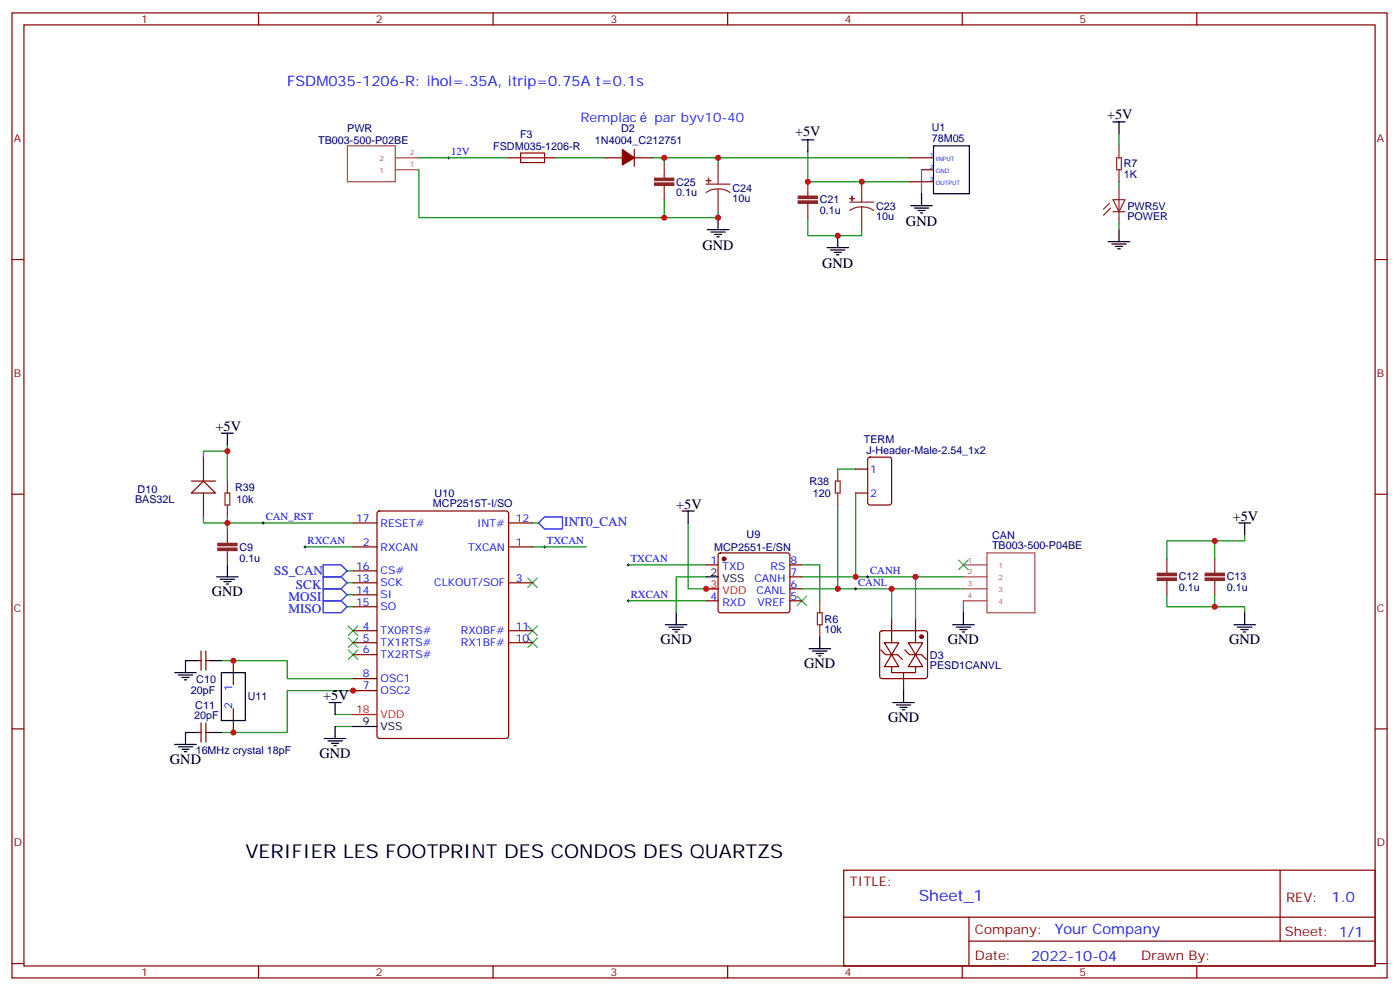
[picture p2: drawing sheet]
<svg xmlns="http://www.w3.org/2000/svg" width="413mm" height="292mm" viewBox="0 0 413 292" stroke-linecap="round" stroke-linejoin="round" font-family="sans-serif">
<g fill="none" stroke="#870000" stroke-width=".35">
<path d="M3.5 3.8h405.4v284.3h-405.4zM7.1 7.3h398.2v277.3h-398.2zM76.2 3.8v3.5M145.3 3.8v3.5M214.5 3.8v3.5M283.6 3.8v3.5M352.8 3.8v3.5M268.1 46.5h7.1M268.1 53.6h7.1M271.6 50h3.6M3.5 76.5h3.6M405.3 76.5h3.6"/>
<path d="M252.2 138.2h3.6M256 134.9l.5-.2h5.6l.7 .4v13l-.4 .6-5.9 .1-.7-.5v-12.9zM3.5 145.6h3.6M252.2 145.3h3.6M405.3 145.6h3.6M3.5 214.8h3.6M405.3 214.8h3.6M248.7 256.4h156.6v28.2h-156.6zM377.3 256.4v20.9M248.7 270.2h156.5M285.6 277.3h119.6M285.6 270.2v14.2"/>
<path d="M3.5 283.9h3.6M76.2 284.6v3.5M145.3 284.6v3.5M214.5 284.6v3.5M283.6 284.6v3.5M352.8 284.6v3.5M405.3 283.9h3.6"/>
</g>
<path d="M102.4 43h14.1v10.6h-14.1zM116.5 50h7M116.5 46.5h7" fill="none" stroke="#a64a4a" stroke-width=".35"/>
<g fill="none" stroke="#000" stroke-width=".35">
<path d="M328.1 35.9h3.5M329.8 35.9v3.5M236.4 41.2h3.5M238.1 41.2v3.5M271.6 57.1v3.5M275.2 43h10.6v14.1h-10.6zM243.8 73h6.3M244.8 73.7h4.3M245.9 74.4h2.1M246.6 75.1h.7M246.9 69.4v3.6M268.5 60.6h6.3"/>
<path d="M269.5 61.3h4.3M270.6 62h2.1M271.3 62.7h.7M326.7 71.2h6.3M327.7 71.9h4.3M328.8 72.6h2.1M329.5 73.3h.7M329.8 67.7v3.5M201.1 150.6h3.5M202.8 150.6v3.5M196.1 184.1h6.4M197.2 184.8h4.2"/>
<path d="M198.3 185.5h2.1M199 186.2h.7M199.3 180.6v3.5M238.5 191.1h6.3M239.5 191.8h4.3M240.6 192.5h2.1M241.3 193.3h.7M241.7 187.6v3.5M280.8 184.1h6.4M281.9 184.8h4.2M282.9 185.5h2.1M283.6 186.2h.7"/>
<path d="M284 180.6v3.5"/>
</g>
<g fill="none" stroke="#008700" stroke-width=".35">
<path d="M329.8 39.4v3.6M128.8 46.5h21.1M192.3 46.5h75.8M195.8 58.8v5.3h15.9v-1.7M195.8 46.5v1.8M211.7 46.5v1.8M238.1 44.7v8.9h30M271.6 50v7.1M329.8 53.6v1.7M238.1 64.1v5.3h15.9v-1.7M329.8 65.9v1.8M67 132.9h-7v1.8"/>
<path d="M246.9 138.2h5.3M202.8 154.1v19.4h8.9M246.9 148.8v24.7M252.2 145.3v24.7M90 161.1h14.1M157 161.1h15.9M185.2 177h22.9M185.2 166.4h22.9M208.1 170h-8.8v10.6M236.4 166.4h5.3v10.6M236.4 170h47.6M236.4 173.5h47.6"/>
<path d="M284 177v3.6"/>
</g>
<g fill="none" stroke="#8c2424" stroke-width=".35">
<path d="M195.8 48.3v4.2M195.8 54.6v4.2M208.1 54.3h7.1M211.7 55.7l1.8 .2 1.7 .8M211.7 55.7l-1.9 .2-1.7 .8M211.7 48.3v6M211.7 55.7v6.7M238.1 53.6v4.2M238.1 59.9v4.2M250.5 59.5h7M254 53.6v5.9M327 59.9l-1.7 1.8"/>
<path d="M328.1 58.8h3.5l-1.8 3.6zM329.1 46.5h1.5v3.5h-1.5zM329.8 43v3.5M329.8 50v3.6M329.8 55.3v10.6M254 61l1.9 .2 1.6 .8M254 61l-1.9 .2-1.6 .8M254 61v6.7M327.4 61.3l-2.1 2.1M328.1 62.4h3.5M246.9 138.2v3.5M246.2 141.7h1.4v3.6h-1.4z"/>
<path d="M246.9 145.3v3.5M241.7 177v3.6M240.9 180.6h1.5v3.5h-1.5zM241.7 184.1v3.5"/>
</g>
<g fill="#8c2424" stroke="#8c2424" stroke-width=".35">
<path d="M235.3 57.8h5.6v.7h-5.6z"/>
<path d="M235.3 59.2h5.6v.7h-5.6z"/>
<path d="M250.5 58.5h1.4z"/>
<path d="M251.2 57.8v1.4z"/>
<path d="M208.1 53.2h1.4z"/>
<path d="M208.8 52.5l.1 1.4z"/>
<path d="M193 52.5h5.6v.7h-5.6z"/>
<path d="M193 53.9h5.6v.7h-5.6z"/>
</g>
<path d="M131.9 46.5h.7M132.3 46.1v.7M89.6 161.1h.7M90 160.8v.7M160.2 161.1h.7M160.5 160.8v.7M184.9 177h.7M184.9 166.4h.7M185.2 166.1v.7M185.2 176.7v.7" fill="none" stroke="#000" stroke-width=".29"/>
<g fill="none" stroke="#3c3" stroke-width=".35">
<path d="M155.6 170.3l2.8 2.8M158.4 170.3l-2.8 2.8M234.9 175.6l2.9 2.8M237.8 175.6l-2.9 2.8M282.6 165l2.8 2.9M285.4 165l-2.8 2.9M102.7 191.5l2.8 2.8M102.7 188l2.8 2.8M102.7 184.4l2.8 2.9M105.5 191.5l-2.8 2.8M105.5 188l-2.8 2.8M105.5 184.4l-2.8 2.9"/>
<path d="M155.6 188l2.8 2.8M155.6 184.4l2.8 2.9M158.4 188l-2.8 2.8M158.4 184.4l-2.8 2.9"/>
</g>
<path d="M56.4 145.3l3.6-3.6 3.5 3.6z" fill="#fff" stroke="#870000" stroke-width=".35"/>
<g fill="none" stroke="#870000" stroke-width=".35">
<path d="M149.9 46.5h14.1M178.2 46.5h5.2M187 46.5h5.3M187 44v5M60 134.7v7M56.4 141.7h7.1M60 145.3v7M104.1 154.1h7M111.4 150.8l.4-.2h37.4l.7 .4v65.9l-.4 .6-37.7 .1-.6-.5-.1-65.8zM149.9 154.1h7.1M104.1 161.1h7M104.1 171.7h7"/>
<path d="M104.1 175.3h7M104.1 178.8h7M104.1 168.2h7M149.9 161.1h7.1M149.9 171.7h7.1M208.1 166.4h3.6M208.1 177h3.6M211.9 163.1l.5-.2h19.7l.5 .2 .2 .5v16.2l-.2 .5-.5 .3h-19.7l-.5-.3-.2-.5v-16.2zM232.8 166.4h3.6M232.8 177h3.6M232.8 173.5h3.6M232.8 170h3.6"/>
<path d="M58.2 194.7h1.1M59.3 191.8v5.7M60.7 191.8v5.7M60.7 194.7h1M68.8 194.7v7M104.1 185.8h7M104.1 189.4h7M104.1 192.9h7M104.1 200h7M149.9 185.8h7.1M149.9 189.4h7.1M259.5 186l.5-.2h12.7l.5 .2 .2 .5v12.7l-.2 .5-.5 .3h-12.7l-.5-.3-.2-.5v-12.7z"/>
<path d="M259.6 191.5l1.5 1.4h3.5l1.4 1.4M260.7 189.4h4.2l-2.1 3.5zM262.8 192.9l2.1 3.5h-4.2zM262.8 196.4v1.8h7.1v-1.8M262.8 182.3v7.1M266.3 198.2v5.3M266.7 191.5l1.4 1.4h3.5l1.4 1.4M267.8 189.4h4.2l-2.1 3.5zM269.9 192.9l2.1 3.5h-4.2zM269.9 182.3v7.1M58.2 215.8h1.1M59.3 213v5.7"/>
<path d="M60.7 213v5.7M60.7 215.8h1M68.8 208.8v7M104.1 203.5h7"/>
</g>
<path d="M284 166.4h6.9M284 170h6.9M284 173.5h6.9M284 177h6.9M290.9 162.9h14.1v17.7h-14.1z" fill="none" stroke="#a64a4a" stroke-width=".35"/>
<g fill="none" stroke="#008700" stroke-width=".35">
<path d="M123.5 50v14.1h72.3M123.5 46.5h5.3M164 46.5h14.2M67 131.2v10.5M60 152.3v1.8h44.1M67 152.3v3.6M157 154.1h1.7M358.1 159.4v5.3M366.9 157.6v1.8h-22.9v5.3M102.3 178.8h1.8M102.3 175.3h1.8M102.3 171.7h1.8"/>
<path d="M102.3 168.2h1.8M262.8 173.5v8.8M269.9 170v12.3M344 175.3v3.5h22.9v1.8M358.1 175.3v3.5M65.3 194.7h19.4v5.3h19.4M98.8 210.5h5.3M98.8 214.1h5.3M105.8 203.5h-21.1v12.3h-19.4"/>
</g>
<path d="M158.7 154.1l1.8-1.8h5.3v3.6h-5.3zM95.2 177h5.3l1.8 1.8-1.8 1.8h-5.3zM95.2 173.5h5.3l1.8 1.8-1.8 1.7h-5.3zM95.2 170h5.3l1.8 1.7-1.8 1.8h-5.3zM95.2 166.4h5.3l1.8 1.8-1.8 1.8h-5.3z" fill="none" stroke="#00f" stroke-width=".35"/>
<g fill="none" stroke="#000" stroke-width=".35">
<path d="M208.5 67.7h6.3M209.5 68.4h4.3M210.6 69.1h2.1M211.3 69.8h.7M211.7 64.1v3.6M65.3 127.6h3.5M67 127.6v3.6M365.1 154.1h3.6M366.9 154.1v3.5M63.9 170h6.3M64.9 170.7h4.2M66 171.4h2.1"/>
<path d="M66.7 172.1h.7M67 166.4v3.6M208.1 170h3.6M51.5 198.2h6.4M52.6 198.9h4.2M53.6 199.6h2.1M58.2 194.7h-3.5v3.5M61.7 194.7h3.6M65.3 198.2h7v14.1h-7zM363.7 184.1h6.4M364.8 184.8h4.2M365.8 185.5h2.1"/>
<path d="M366.5 186.2h.7M366.9 180.6v3.5M51.5 219.4h6.4M54.3 200.3h.7M58.2 215.8h-3.5v3.6M61.7 215.8h3.6M95.6 217.6h6.4M96.7 218.3h4.2M97 207h3.5M97.7 219h2.1M98.4 219.7h.7M98.8 207v3.5"/>
<path d="M98.8 214.1v3.5M104.1 214.1h7M263.2 207h6.3M264.2 207.7h4.3M265.3 208.4h2.1M266 209.1h.7M266.3 203.5v3.5M52.6 220.1h4.2M53.6 220.8h2.1M54.3 221.5h.7"/>
</g>
<path d="M66.3 145.3h1.4v3.5h-1.4zM67 141.7v3.6M67 148.8v3.5M67 155.9v4.2M67 162.2v4.2M344 164.7v4.2M344 171v4.3M358.1 164.7v4.2M358.1 171v4.3" fill="none" stroke="#8c2424" stroke-width=".35"/>
<g fill="#8c2424" stroke="#8c2424" stroke-width=".35">
<path d="M64.2 160.1h5.6v.7h-5.6z"/>
<path d="M64.2 161.5h5.6v.7h-5.6z"/>
<path d="M341.1 170.3h5.7v.7h-5.7z"/>
<path d="M341.1 168.9h5.7v.7h-5.7z"/>
<path d="M355.2 170.3h5.7v.7h-5.7z"/>
<path d="M355.2 168.9h5.7v.7h-5.7z"/>
</g>
<g fill="#870000" stroke="#870000" stroke-width=".35">
<path d="M183.4 44l3.6 2.5-3.6 2.1z"/>
<circle cx="213.4" cy="164.7" r=".53"/>
<circle cx="271.6" cy="187.6" r=".53"/>
</g>
<path d="M208.1 173.5h3.6M104.1 210.5h7" fill="none" stroke="#f00" stroke-width=".35"/>
<path d="M153.5 45.1h7v2.8h-7z" fill="none" stroke="#a10000" stroke-width=".35"/>
<path d="M77.3 154.1h.7M77.6 153.7v.7M251.9 173.5h.7M252.2 173.1v.7M255.4 170h.7M255.8 169.6v.7" fill="none" stroke="#000" stroke-width=".29"/>
<g fill="#c00">
<circle cx="246.9" cy="69.4" r=".88"/>
<circle cx="238.1" cy="53.6" r=".88"/>
<circle cx="254" cy="53.6" r=".88"/>
<circle cx="211.7" cy="46.5" r=".88"/>
<circle cx="246.9" cy="173.5" r=".88"/>
<circle cx="252.2" cy="170" r=".88"/>
<circle cx="68.8" cy="194.7" r=".88"/>
<circle cx="68.8" cy="215.8" r=".88"/>
<circle cx="208.1" cy="173.5" r=".88"/>
<circle cx="67" cy="132.9" r=".88"/>
<circle cx="67" cy="154.1" r=".88"/>
<circle cx="104.1" cy="203.5" r=".88"/>
<circle cx="195.8" cy="64.1" r=".88"/>
<circle cx="211.7" cy="64.1" r=".88"/>
<circle cx="195.8" cy="46.5" r=".88"/>
<circle cx="358.1" cy="178.8" r=".88"/>
<circle cx="358.1" cy="159.4" r=".88"/>
<circle cx="262.8" cy="173.5" r=".88"/>
<circle cx="269.9" cy="170" r=".88"/>
</g>
<text font-size="5.6" x="72.3" y="252.9">VERIFIER LES FOOTPRINT DES CONDOS DES QUARTZS</text>
<text font-size="4.6" fill="#00f" x="270.8" y="265.4">Sheet_1</text>
<g font-size="4.2" fill="#00f">
<text x="84.7" y="25.3">FSDM035-1206-R: ihol=.35A, itrip=0.75A t=0.1s</text>
<text x="392.5" y="265.7">1.0</text>
<text x="310.9" y="275.2">Your Company</text>
<text x="304" y="283">2022-10-04</text>
</g>
<g font-size="4.2">
<text x="326.3" y="35.2">+5V</text>
<text x="234.3" y="40.1">+5V</text>
<text x="267.1" y="66.7">GND</text>
<text x="207.1" y="73.8">GND</text>
<text x="242.4" y="79.1">GND</text>
<text x="63.5" y="126.9">+5V</text>
<text x="199.3" y="149.9">+5V</text>
<text x="363.4" y="153.4">+5V</text>
<text x="62.4" y="175.6">GND</text>
<text x="194.7" y="189.7">GND</text>
<text x="279.4" y="189.7">GND</text>
<text x="362.3" y="189.7">GND</text>
<text x="237.1" y="196.8">GND</text>
<text x="95.2" y="206.3">+5V</text>
<text x="261.8" y="212.7">GND</text>
<text x="50.1" y="225">GND</text>
<text x="94.2" y="223.2">GND</text>
</g>
<g font-size="3.9" fill="#03f">
<text x="171.1" y="35.9">Remplac</text>
<text x="192.9" y="35.9">par byv10-40</text>
</g>
<g font-size="3.9" fill="#00f">
<text x="166.3" y="154.9">INT0_CAN</text>
<text x="80.8" y="169.4">SS_CAN</text>
<text x="87.2" y="173.5">SCK</text>
<text x="85.1" y="177">MOSI</text>
<text x="85.1" y="180.6">MISO</text>
</g>
<g font-size="3.9" fill="#800">
<text x="250.5" y="261">TITLE:</text>
<text x="379.1" y="265.7">REV:</text>
<text x="287.4" y="275.2">Company:</text>
<text x="378.7" y="275.8">Sheet: 1/1</text>
<text x="287.4" y="282.9">Date:</text>
<text x="336.4" y="282.9">Drawn By:</text>
</g>
<g font-size="3.2" fill="#800">
<text x="41.6" y="6.8">1</text>
<text x="110.8" y="6.8">2</text>
<text x="179.9" y="6.8">3</text>
<text x="249.1" y="6.8">4</text>
<text x="318.2" y="6.8">5</text>
<text x="4.1" y="41.9">A</text>
<text x="405.9" y="41.9">A</text>
<text x="4.1" y="111.1">B</text>
<text x="405.9" y="111.1">B</text>
<text x="4.1" y="180.2">C</text>
<text x="405.9" y="180.2">C</text>
<text x="4.1" y="249.3">D</text>
<text x="405.9" y="249.3">D</text>
<text x="41.6" y="287.6">1</text>
<text x="110.8" y="287.6">2</text>
<text x="179.9" y="287.6">3</text>
<text x="249.1" y="287.6">4</text>
<text x="318.2" y="287.6">5</text>
</g>
<g font-size="3.2" fill="#000080">
<text x="102.3" y="38.8">PWR</text>
<text x="153.3" y="40.6">F3</text>
<text x="183.1" y="38.9">D2</text>
<text x="274.6" y="41.9">78M05</text>
<text x="274.6" y="38.7">U1</text>
<text x="93.8" y="42.3">TB003-500-P02BE</text>
<text x="145.4" y="44.1">FSDM035-1206-R</text>
<text x="175.4" y="42.4">1N4004_C212751</text>
<text x="331.3" y="52.5">1K</text>
<text x="331.3" y="49.3">R7</text>
<text x="199.3" y="57.9">0.1u</text>
<text x="199.3" y="54.7">C25</text>
<text x="215.9" y="59.6">10u</text>
<text x="215.9" y="56.4">C24</text>
<text x="241.7" y="60">C21</text>
<text x="241.7" y="63.2">0.1u</text>
<text x="258.2" y="64.9">10u</text>
<text x="258.2" y="61.7">C23</text>
<text x="332.3" y="64.9">POWER</text>
<text x="332.3" y="61.8">PWR5V</text>
<text x="254.6" y="130.5">TERM</text>
<text x="255.4" y="133.6">J-Header-Male-2.54_1x2</text>
<text x="238.6" y="142.9">R38</text>
<text x="39.8" y="148.2">BAS32L</text>
<text x="40.6" y="145.3">D10</text>
<text x="69.3" y="144.7">R39</text>
<text x="69.7" y="148.2">10k</text>
<text x="127.6" y="149.3">MCP2515T-I/SO</text>
<text x="128.1" y="146.4">U10</text>
<text x="239.6" y="146.4">120</text>
<text x="220.1" y="158.5">U9</text>
<text x="292.4" y="161.9">TB003-500-P04BE</text>
<text x="292.4" y="158.7">CAN</text>
<text x="70.6" y="165.5">0.1u</text>
<text x="70.6" y="162.3">C9</text>
<text x="210.5" y="162.3">MCP2551-E/SN</text>
<text x="347.5" y="171">C12</text>
<text x="361.6" y="171">C13</text>
<text x="347.5" y="174.2">0.1u</text>
<text x="361.6" y="174.2">0.1u</text>
<text x="243.1" y="183.5">R6</text>
<text x="243.1" y="186.6">10k</text>
<text x="274.1" y="197.2">PESD1CANVL</text>
<text x="274.1" y="194.1">D3</text>
<text x="57.9" y="201.1">C10</text>
<text x="56.2" y="204.6">20pF</text>
<text x="57.6" y="208.8">C11</text>
<text x="73" y="206.4">U11</text>
<text x="57.2" y="211.9">20pF</text>
<text x="57.7" y="222.3">16MHz crystal 18pF</text>
</g>
<g font-size="3.2" fill="#00f">
<text x="133" y="45.6">12V</text>
<text x="256.5" y="139.3">1</text>
<text x="256.5" y="146.3">2</text>
<text x="78.3" y="153.2">CAN_RST</text>
<text x="105" y="153.7">17</text>
<text x="112.2" y="155.2">RESET#</text>
<text x="140.6" y="155.2">INT#</text>
<text x="152" y="153.7">12</text>
<text x="90.7" y="160.3">RXCAN</text>
<text x="107" y="160.8">2</text>
<text x="152" y="160.8">1</text>
<text x="161.2" y="160.3">TXCAN</text>
<text x="105" y="167.9">16</text>
<text x="112.2" y="162.2">RXCAN</text>
<text x="138" y="162.2">TXCAN</text>
<text x="185.9" y="165.6">TXCAN</text>
<text x="209.5" y="166.1">1</text>
<text x="213" y="167.9">TXD</text>
<text x="227.2" y="167.9">RS</text>
<text x="233" y="166.1">8</text>
<text x="105" y="171.4">13</text>
<text x="112.2" y="172.8">SCK</text>
<text x="112.2" y="169.3">CS#</text>
<text x="128" y="172.8">CLKOUT/SOF</text>
<text x="152" y="171.4">3</text>
<text x="222.4" y="171.4">CANH</text>
<text x="233" y="173.1">6</text>
<text x="233" y="169.6">7</text>
<text x="252.9" y="172.6">CANL</text>
<text x="256.5" y="169.1">CANH</text>
<text x="105" y="174.9">14</text>
<text x="105" y="178.4">15</text>
<text x="112.2" y="176.3">SI</text>
<text x="112.2" y="179.8">SO</text>
<text x="185.9" y="176.1">RXCAN</text>
<text x="209.5" y="176.7">4</text>
<text x="213" y="178.4">RXD</text>
<text x="223" y="174.9">CANL</text>
<text x="223.3" y="178.4">VREF</text>
<text x="233" y="176.7">5</text>
<text x="107" y="185.5">4</text>
<text x="152" y="185.5">11</text>
<text x="107" y="189">5</text>
<text x="112.2" y="186.9">TX0RTS#</text>
<text x="112.2" y="190.4">TX1RTS#</text>
<text x="135.9" y="190.4">RX1BF#</text>
<text x="135.9" y="186.9">RX0BF#</text>
<text x="152" y="189">10</text>
<text x="107" y="192.5">6</text>
<text x="112.2" y="194">TX2RTS#</text>
<text x="68.4" y="203.5" transform="rotate(-90 68.4 203.5)">1</text>
<text x="107" y="203.1">7</text>
<text x="107" y="199.6">8</text>
<text x="112.2" y="201">OSC1</text>
<text x="68.4" y="209" transform="rotate(-90 68.4 209)">2</text>
<text x="112.2" y="204.5">OSC2</text>
</g>
<g font-size="3.2">
<text x="209.5" y="169.6">2</text>
<text x="213" y="171.4">VSS</text>
<text x="107" y="213.7">9</text>
<text x="112.2" y="215.1">VSS</text>
</g>
<g font-size="3.2" fill="#f00">
<text x="209.5" y="173.1">3</text>
<text x="213" y="174.9">VDD</text>
<text x="105" y="210.2">18</text>
<text x="112.2" y="211.6">VDD</text>
</g>
<g font-size="2.1" fill="#a54b4b">
<text x="111.8" y="47.5">2</text>
<text x="120.8" y="45.8">2</text>
<text x="111.8" y="51.1">1</text>
<text x="120.8" y="49.3">1</text>
<text x="285.3" y="165.7">1</text>
<text x="294.3" y="167.5">1</text>
<text x="285.3" y="169.3">2</text>
<text x="285.3" y="172.8">3</text>
<text x="294.3" y="171">2</text>
<text x="285.3" y="176.3">4</text>
<text x="294.3" y="174.5">3</text>
<text x="294.3" y="178.1">4</text>
</g>
<g font-size="1.8" fill="#00f">
<text x="274" y="46.1">1</text>
<text x="275.9" y="47.6">INPUT</text>
<text x="274" y="49.7">2</text>
<text x="274" y="53.2">3</text>
<text x="275.9" y="51.1">GND</text>
<text x="275.9" y="54.6">OUTPUT</text>
</g>
</svg>
